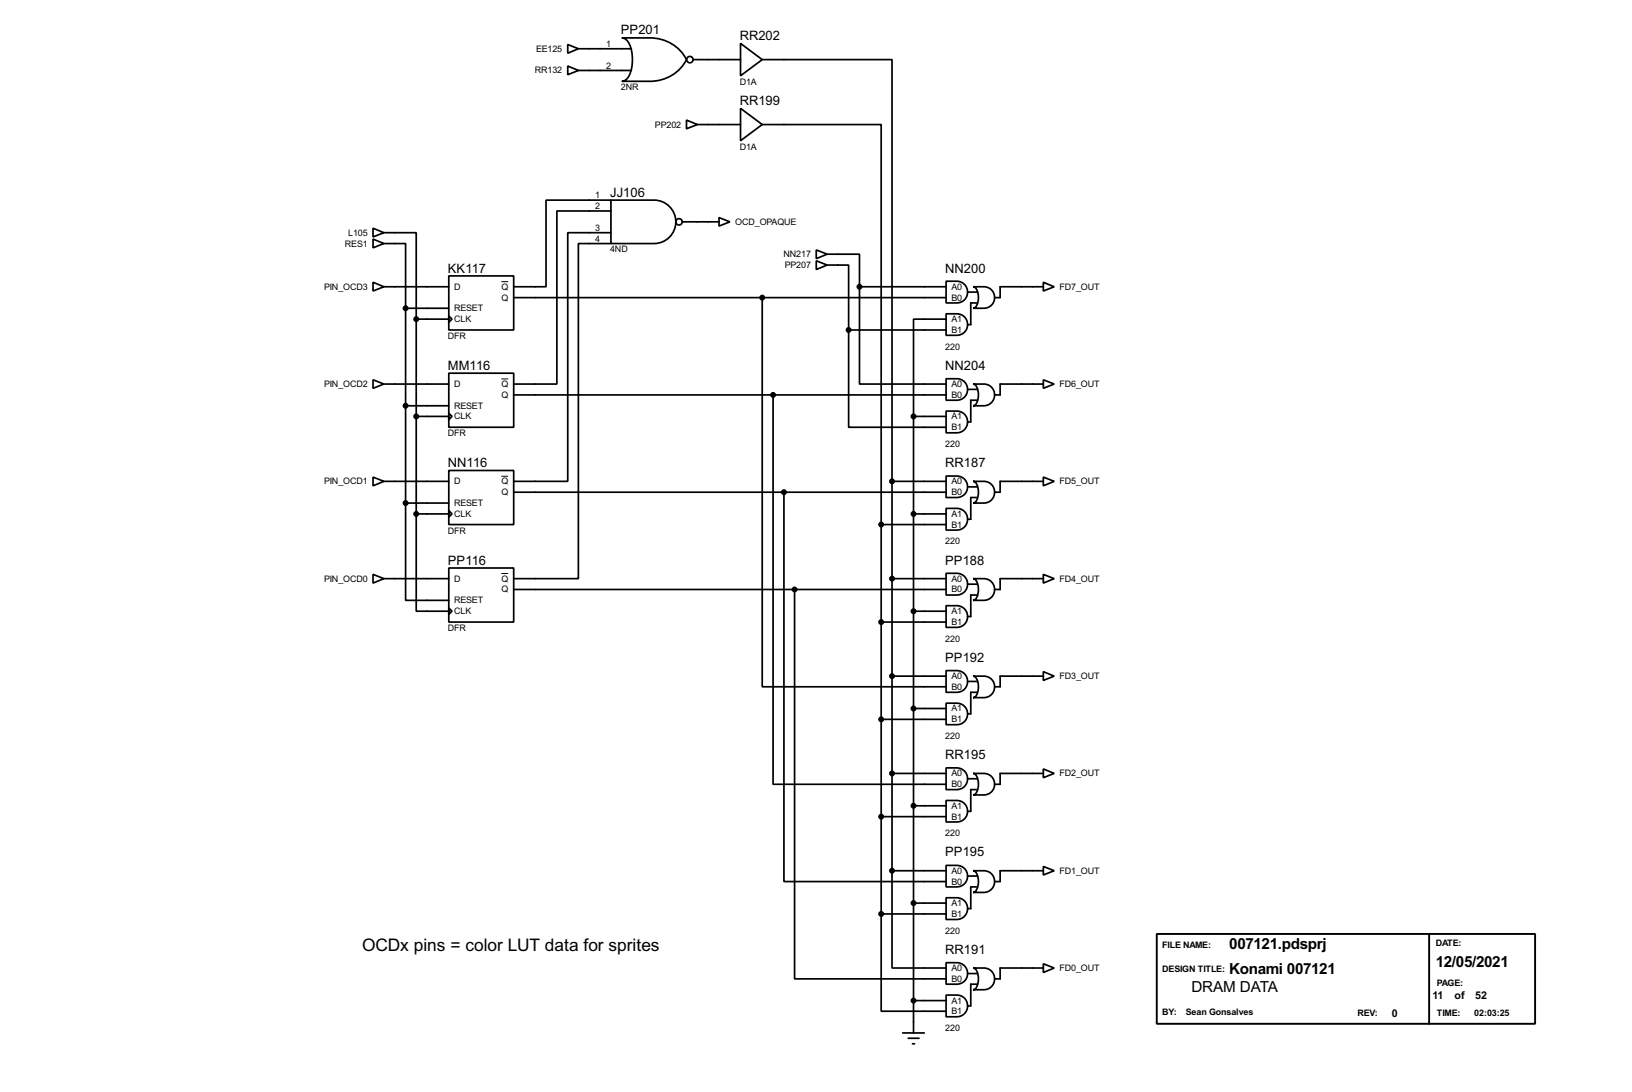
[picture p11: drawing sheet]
<svg xmlns="http://www.w3.org/2000/svg" width="383mm" height="256mm" viewBox="0 0 383 256" stroke-linecap="round" stroke-linejoin="round" font-family="sans-serif">
<g fill="none" stroke="#000" stroke-width=".4">
<path d="M133.4 10.5l2.5 1-2.5 1zM133.4 15.5l2.5 1.1-2.5 1zM135.9 11.5h12.5M135.9 16.6h12.5M146.1 8.9h6.6a9.5 9.5 0 0 1 8.6 5.1 9.5 9.5 0 0 1-8.6 5.1h-6.6a3.2 3.2 0 0 0 2.3-3.1 7.9 7.9 0 0 0-1.3-6.7zM162.9 14h11.1M174 10.2l5.1 3.8-5.1 3.8zM179.1 14h30.5v99.1M161.3 28.2l2.6 1.1-2.6 1zM163.9 29.3h10.1M174 25.5l5.1 3.8-5.1 3.8zM179.1 29.3h28v93.9"/>
<path d="M87.7 56.2l2.5 1-2.5 1zM87.7 53.6l2.5 1.1-2.5 1zM90.2 54.7h7.6v20.3M90.2 57.2h5.1v15.2M143.6 47h10.1a5.1 5.1 0 0 1 5.1 5.1 5.1 5.1 0 0 1-5.1 5.1h-10.1zM143.6 47h-15.3v20.4h-7.6M143.6 49.6h-12.7v40.6h-10.2M143.6 54.7h-10.2v58.4h-12.7M143.6 57.2h-7.7v78.7h-15.2M160.3 52.1h8.7M169 51.1l2.5 1-2.5 1zM191.8 58.7l2.6 1-2.6 1.1z"/>
<path d="M194.4 59.7h7.6v7.7M87.7 66.3l2.5 1.1-2.5 1zM90.2 67.4h15.3M95.3 72.4h10.2M95.3 72.4v45.8M97.8 75h7.7M97.8 75v45.7M105.5 64.8h15.2v12.7h-15.2zM105.5 74.2l.7 .8-.7 .7zM120.7 69.9h101.6M179.1 69.9v91.4h43.2M191.8 61.3l2.6 1-2.6 1z"/>
<path d="M194.4 62.3h5v15.2M199.4 77.5v22.9h22.9M199.4 77.5h22.9M202 67.4v22.8h20.3M202 67.4h20.3M222.3 66.1a5 5 0 0 1 4.1 .5 2.55 2.55 0 0 1 .8 2.9 2.55 2.55 0 0 1-2.4 1.7h-2.5zM222.3 73.7a5.1 5.1 0 0 1 4.1 .5 2.53 2.53 0 0 1 .8 2.9 2.53 2.53 0 0 1-2.4 1.7h-2.5zM222.3 75h-7.6v22.8M227.4 68.6h2.3M228.7 67.4a5.1 5.1 0 0 1 4.1 .5 2.53 2.53 0 0 1 .8 2.8 2.53 2.53 0 0 1-2.4 1.7h-2.5a2.21 2.21 0 0 0 1.2-2.5 2.24 2.24 0 0 0-1.2-2.5zM229.7 71.2h-1.6v5.1h-.7M245.2 66.3l2.5 1.1-2.5 1z"/>
<path d="M245.2 67.4h-10.2v2.5h-1.3M87.7 89.2l2.5 1-2.5 1zM90.2 90.2h15.3M95.3 95.3h10.2M97.8 97.8h7.7M105.5 87.7h15.2v12.7h-15.2zM105.5 97.1l.7 .7-.7 .8zM120.7 92.8h101.6M181.7 92.8v91.4h40.6M214.7 97.8v144.8M214.7 97.8h7.6M222.3 89a5.1 5.1 0 0 1 4.1 .5 2.54 2.54 0 0 1 .8 2.8 2.54 2.54 0 0 1-2.4 1.7h-2.5z"/>
<path d="M222.3 96.6a5.1 5.1 0 0 1 4.1 .5 2.57 2.57 0 0 1 .8 2.8 2.57 2.57 0 0 1-2.4 1.8h-2.5zM227.4 91.5h2.3M228.7 90.2a5.1 5.1 0 0 1 4.1 .5 2.57 2.57 0 0 1 .8 2.9 2.57 2.57 0 0 1-2.4 1.7h-2.5a2.29 2.29 0 0 0 1.2-2.5 2.24 2.24 0 0 0-1.2-2.6zM229.7 94h-1.6v5.1h-.7M245.2 89.2l2.5 1-2.5 1zM245.2 90.2h-10.2v2.6h-1.3M87.7 112.1l2.5 1-2.5 1zM90.2 113.1h15.3M95.3 118.2v22.8h10.2M95.3 118.2h10.2M105.5 110.5h15.2v12.7h-15.2zM105.5 119.9l.7 .8-.7 .8z"/>
<path d="M120.7 115.6h101.6M184.2 115.6v91.5h38.1M209.6 113.1h12.7M209.6 113.1v91.4M222.3 111.8a5.1 5.1 0 0 1 4.1 .5 2.53 2.53 0 0 1 .8 2.9 2.53 2.53 0 0 1-2.4 1.7h-2.5zM222.3 119.4a5.1 5.1 0 0 1 4.1 .5 2.56 2.56 0 0 1 .8 2.9 2.56 2.56 0 0 1-2.4 1.7h-2.5zM227.4 114.4h2.3M228.7 113.1a5.1 5.1 0 0 1 4.1 .5 2.56 2.56 0 0 1 .8 2.8 2.56 2.56 0 0 1-2.4 1.8h-2.5a2.24 2.24 0 0 0 1.2-2.6 2.24 2.24 0 0 0-1.2-2.5zM229.7 116.9h-1.6v5.1h-.7M245.2 112.1l2.5 1-2.5 1zM245.2 113.1h-10.2v2.5h-1.3M87.7 134.9l2.5 1-2.5 1.1z"/>
<path d="M90.2 135.9h15.3M97.8 120.7v22.9h7.7M97.8 120.7h7.7M105.5 133.4h15.2v12.7h-15.2zM120.7 138.5h101.6M186.7 138.5v91.4h35.6M207.1 123.2h15.2M207.1 123.2v91.5M209.6 135.9h12.7M214.7 120.7h7.6M222.3 134.7a5.1 5.1 0 0 1 4.1 .5 2.57 2.57 0 0 1 .8 2.8 2.57 2.57 0 0 1-2.4 1.8h-2.5zM227.4 137.2h2.3"/>
<path d="M228.7 135.9a5 5 0 0 1 4.1 .6 2.55 2.55 0 0 1 .8 2.8 2.55 2.55 0 0 1-2.4 1.7h-2.5a2.24 2.24 0 0 0 1.2-2.5 2.29 2.29 0 0 0-1.2-2.6zM229.7 139.8h-1.6v5h-.7M245.2 134.9l2.5 1-2.5 1.1zM245.2 135.9h-10.2v2.6h-1.3M105.5 142.8l.7 .8-.7 .7zM207.1 146.1h15.2M209.6 158.8h12.7M214.7 143.6h7.6M222.3 142.3a5 5 0 0 1 4.1 .5 2.55 2.55 0 0 1 .8 2.9 2.55 2.55 0 0 1-2.4 1.7h-2.5zM222.3 157.5a5.1 5.1 0 0 1 4.1 .5 2.56 2.56 0 0 1 .8 2.9 2.56 2.56 0 0 1-2.4 1.7h-2.5zM228.7 158.8a5.1 5.1 0 0 1 4.1 .5 2.54 2.54 0 0 1 .8 2.9 2.54 2.54 0 0 1-2.4 1.7h-2.5a2.24 2.24 0 0 0 1.2-2.6 2.21 2.21 0 0 0-1.2-2.5zM245.2 157.8l2.5 1-2.5 1z"/>
<path d="M245.2 158.8h-10.2v2.5h-1.3M207.1 169h15.2M214.7 166.4h7.6M222.3 165.2a5.1 5.1 0 0 1 4.1 .5 2.54 2.54 0 0 1 .8 2.8 2.54 2.54 0 0 1-2.4 1.7h-2.5zM227.4 160.1h2.3M229.7 162.6h-1.6v5.1h-.7M207.1 191.8h15.2M209.6 181.7h12.7M214.7 189.3h7.6M222.3 180.4a5 5 0 0 1 4.1 .5 2.55 2.55 0 0 1 .8 2.9 2.55 2.55 0 0 1-2.4 1.7h-2.5zM222.3 188a5.1 5.1 0 0 1 4.1 .5 2.53 2.53 0 0 1 .8 2.9 2.53 2.53 0 0 1-2.4 1.7h-2.5zM227.4 182.9h2.3"/>
<path d="M228.7 181.7a5.1 5.1 0 0 1 4.1 .5 2.53 2.53 0 0 1 .8 2.8 2.53 2.53 0 0 1-2.4 1.7h-2.5a2.21 2.21 0 0 0 1.2-2.5 2.24 2.24 0 0 0-1.2-2.5zM229.7 185.5h-1.6v5.1h-.7M245.2 180.6l2.5 1.1-2.5 1zM245.2 181.7h-10.2v2.5h-1.3M207.1 214.7v22.8h15.2M207.1 214.7h15.2M209.6 204.5v22.9h12.7M209.6 204.5h12.7M214.7 212.1h7.6M222.3 203.3a5.1 5.1 0 0 1 4.1 .5 2.54 2.54 0 0 1 .8 2.8 2.54 2.54 0 0 1-2.4 1.7h-2.5zM222.3 210.9a5.1 5.1 0 0 1 4.1 .5 2.57 2.57 0 0 1 .8 2.8 2.57 2.57 0 0 1-2.4 1.8h-2.5zM227.4 205.8h2.3"/>
<path d="M228.7 204.5a5.1 5.1 0 0 1 4.1 .5 2.57 2.57 0 0 1 .8 2.9 2.57 2.57 0 0 1-2.4 1.7h-2.5a2.29 2.29 0 0 0 1.2-2.5 2.24 2.24 0 0 0-1.2-2.6zM229.7 208.3h-1.6v5.1h-.7M245.2 203.5l2.5 1-2.5 1zM245.2 204.5h-10.2v2.6h-1.3M214.7 235h7.6M222.3 226.1a5.1 5.1 0 0 1 4.1 .5 2.53 2.53 0 0 1 .8 2.9 2.53 2.53 0 0 1-2.4 1.7h-2.5zM222.3 233.7a5.1 5.1 0 0 1 4.1 .5 2.56 2.56 0 0 1 .8 2.9 2.56 2.56 0 0 1-2.4 1.7h-2.5zM227.4 228.7h2.3M228.7 227.4a5.1 5.1 0 0 1 4.1 .5 2.56 2.56 0 0 1 .8 2.8 2.56 2.56 0 0 1-2.4 1.8h-2.5a2.24 2.24 0 0 0 1.2-2.6 2.24 2.24 0 0 0-1.2-2.5zM229.7 231.2h-1.6v5.1h-.7M245.2 226.4l2.5 1-2.5 1zM245.2 227.4h-10.2v2.5h-1.3"/>
<path d="M212.1 242.6h5.1M213.4 243.9h2.6M214.4 245.2h.5"/>
<circle cx="162.1" cy="14" r=".75"/>
<circle cx="159.5" cy="52.1" r=".75"/>
</g>
<path d="M117.8 66.2h1.6M117.8 89h1.6M117.8 111.9h1.6M117.8 134.7h1.6" fill="none" stroke="#000" stroke-width=".23"/>
<g fill="#000" stroke="#000" stroke-width=".4">
<circle cx="95.3" cy="72.4" r=".5"/>
<circle cx="97.8" cy="75" r=".5"/>
<circle cx="179.1" cy="69.9" r=".5"/>
<circle cx="199.4" cy="77.5" r=".5"/>
<circle cx="201.9" cy="67.4" r=".5"/>
<circle cx="95.3" cy="95.3" r=".5"/>
<circle cx="97.8" cy="97.8" r=".5"/>
<circle cx="181.6" cy="92.8" r=".5"/>
<circle cx="214.6" cy="97.8" r=".5"/>
<circle cx="95.3" cy="118.2" r=".5"/>
<circle cx="184.2" cy="115.6" r=".5"/>
<circle cx="209.6" cy="113.1" r=".5"/>
<circle cx="97.8" cy="120.7" r=".5"/>
<circle cx="186.7" cy="138.5" r=".5"/>
<circle cx="207" cy="123.2" r=".5"/>
<circle cx="209.6" cy="135.9" r=".5"/>
<circle cx="214.6" cy="120.7" r=".5"/>
<circle cx="207" cy="146.1" r=".5"/>
<circle cx="209.6" cy="158.8" r=".5"/>
<circle cx="214.6" cy="143.6" r=".5"/>
<circle cx="207" cy="169" r=".5"/>
<circle cx="214.6" cy="166.4" r=".5"/>
<circle cx="207" cy="191.8" r=".5"/>
<circle cx="209.6" cy="181.7" r=".5"/>
<circle cx="214.6" cy="189.3" r=".5"/>
<circle cx="207" cy="214.7" r=".5"/>
<circle cx="209.6" cy="204.5" r=".5"/>
<circle cx="214.6" cy="212.1" r=".5"/>
<circle cx="214.6" cy="235" r=".5"/>
</g>
<path d="M271.8 219.4h88.9v21.1h-88.9zM335.8 219.4v21.1" fill="none" stroke="#000" stroke-width=".45"/>
<text font-size="4.6" x="85.1" y="223.4">OCDx pins = color LUT data for sprites</text>
<g font-size="4">
<text x="288.9" y="223">007121.pdsprj</text>
<text x="337.4" y="227">12/05/2021</text>
<text x="280" y="233.1">DRAM DATA</text>
<text x="288.9" y="228.7">Konami 007121</text>
</g>
<g font-size="3.4">
<text x="145.9" y="8.1">PP201</text>
<text x="173.8" y="9.4">RR202</text>
<text x="173.8" y="24.7">RR199</text>
<text x="143.4" y="46.2">JJ106</text>
<text x="105.3" y="64">KK117</text>
<text x="222.1" y="64">NN200</text>
<text x="105.3" y="86.9">MM116</text>
<text x="222.1" y="86.9">NN204</text>
<text x="105.3" y="109.7">NN116</text>
<text x="222.1" y="109.7">RR187</text>
<text x="105.3" y="132.6">PP116</text>
<text x="222.1" y="132.6">PP188</text>
<text x="222.1" y="155.5">PP192</text>
<text x="222.1" y="178.3">RR195</text>
<text x="222.1" y="201.2">PP195</text>
<text x="222.1" y="224">RR191</text>
</g>
<g font-size="2.8">
<text x="327.1" y="238.8">0</text>
<text x="336.6" y="234.7">11</text>
<text x="341.8" y="234.7">of</text>
<text x="346.7" y="234.7">52</text>
</g>
<g font-size="2.4">
<text x="142.4" y="11">1</text>
<text x="125.7" y="17.3">RR132</text>
<text x="126" y="12.1">EE125</text>
<text x="142.4" y="16.2">2</text>
<text x="145.9" y="21.2">2NR</text>
<text x="173.8" y="19.9">D1A</text>
<text x="153.9" y="30">PP202</text>
<text x="173.8" y="35.2">D1A</text>
<text x="139.9" y="46.6">1</text>
<text x="139.9" y="49.2">2</text>
<text x="172.8" y="52.8">OCD_OPAQUE</text>
<text x="81.1" y="57.9">RES1</text>
<text x="81.8" y="55.4">L105</text>
<text x="139.9" y="54.3">3</text>
<text x="139.9" y="56.8">4</text>
<text x="143.4" y="59.3">4ND</text>
<text x="184.1" y="60.4">NN217</text>
<text x="184.4" y="62.9">PP207</text>
<text x="76.2" y="68.1">PIN_OCD3</text>
<text x="106.7" y="68.1">D</text>
<text x="117.8" y="68.1">Q</text>
<text x="117.8" y="70.6">Q</text>
<text x="223.6" y="70.6">B0</text>
<text x="223.6" y="68.1">A0</text>
<text x="249" y="68.1">FD7_OUT</text>
<text x="106.7" y="73.1">RESET</text>
<text x="106.7" y="75.6">CLK</text>
<text x="223.6" y="75.6">A1</text>
<text x="105.3" y="79.6">DFR</text>
<text x="222.1" y="82.2">220</text>
<text x="223.6" y="78.2">B1</text>
<text x="76.2" y="90.9">PIN_OCD2</text>
<text x="106.7" y="90.9">D</text>
<text x="117.8" y="90.9">Q</text>
<text x="117.8" y="93.5">Q</text>
<text x="223.6" y="93.5">B0</text>
<text x="223.6" y="90.9">A0</text>
<text x="249" y="90.9">FD6_OUT</text>
<text x="106.7" y="96">RESET</text>
<text x="106.7" y="98.5">CLK</text>
<text x="223.6" y="98.5">A1</text>
<text x="223.6" y="101.1">B1</text>
<text x="105.3" y="102.5">DFR</text>
<text x="222.1" y="105">220</text>
<text x="76.2" y="113.8">PIN_OCD1</text>
<text x="106.7" y="113.8">D</text>
<text x="117.8" y="113.8">Q</text>
<text x="223.6" y="113.8">A0</text>
<text x="249" y="113.8">FD5_OUT</text>
<text x="106.7" y="118.9">RESET</text>
<text x="117.8" y="116.3">Q</text>
<text x="223.6" y="116.3">B0</text>
<text x="105.3" y="125.3">DFR</text>
<text x="106.7" y="121.4">CLK</text>
<text x="223.6" y="121.4">A1</text>
<text x="223.6" y="123.9">B1</text>
<text x="222.1" y="127.9">220</text>
<text x="76.2" y="136.6">PIN_OCD0</text>
<text x="106.7" y="136.6">D</text>
<text x="117.8" y="136.6">Q</text>
<text x="223.6" y="136.6">A0</text>
<text x="249" y="136.6">FD4_OUT</text>
<text x="106.7" y="141.7">RESET</text>
<text x="117.8" y="139.2">Q</text>
<text x="223.6" y="139.2">B0</text>
<text x="105.3" y="148.2">DFR</text>
<text x="106.7" y="144.3">CLK</text>
<text x="223.6" y="144.3">A1</text>
<text x="223.6" y="146.8">B1</text>
<text x="222.1" y="150.7">220</text>
<text x="223.6" y="159.5">A0</text>
<text x="249" y="159.5">FD3_OUT</text>
<text x="223.6" y="162">B0</text>
<text x="223.6" y="167.1">A1</text>
<text x="222.1" y="173.6">220</text>
<text x="223.6" y="169.7">B1</text>
<text x="223.6" y="184.9">B0</text>
<text x="223.6" y="182.4">A0</text>
<text x="249" y="182.4">FD2_OUT</text>
<text x="223.6" y="190">A1</text>
<text x="222.1" y="196.5">220</text>
<text x="223.6" y="192.5">B1</text>
<text x="223.6" y="207.8">B0</text>
<text x="223.6" y="205.2">A0</text>
<text x="249" y="205.2">FD1_OUT</text>
<text x="223.6" y="212.8">A1</text>
<text x="223.6" y="215.4">B1</text>
<text x="222.1" y="219.3">220</text>
<text x="273.1" y="222.8">FILE NAME:</text>
<text x="337.4" y="222.3">DATE:</text>
<text x="223.6" y="230.6">B0</text>
<text x="223.6" y="228.1">A0</text>
<text x="249" y="228.1">FD0_OUT</text>
<text x="273.1" y="228.2">DESIGN TITLE:</text>
<text x="337.6" y="231.7">PAGE:</text>
<text x="223.6" y="235.7">A1</text>
<text x="223.6" y="238.2">B1</text>
<text x="273.1" y="238.5">BY:</text>
<text x="278.7" y="238.5">Sean Gonsalves</text>
<text x="319" y="238.6">REV:</text>
<text x="337.7" y="238.6">TIME:</text>
<text x="346.4" y="238.6">02:03:25</text>
<text x="222.1" y="242.2">220</text>
</g>
</svg>
